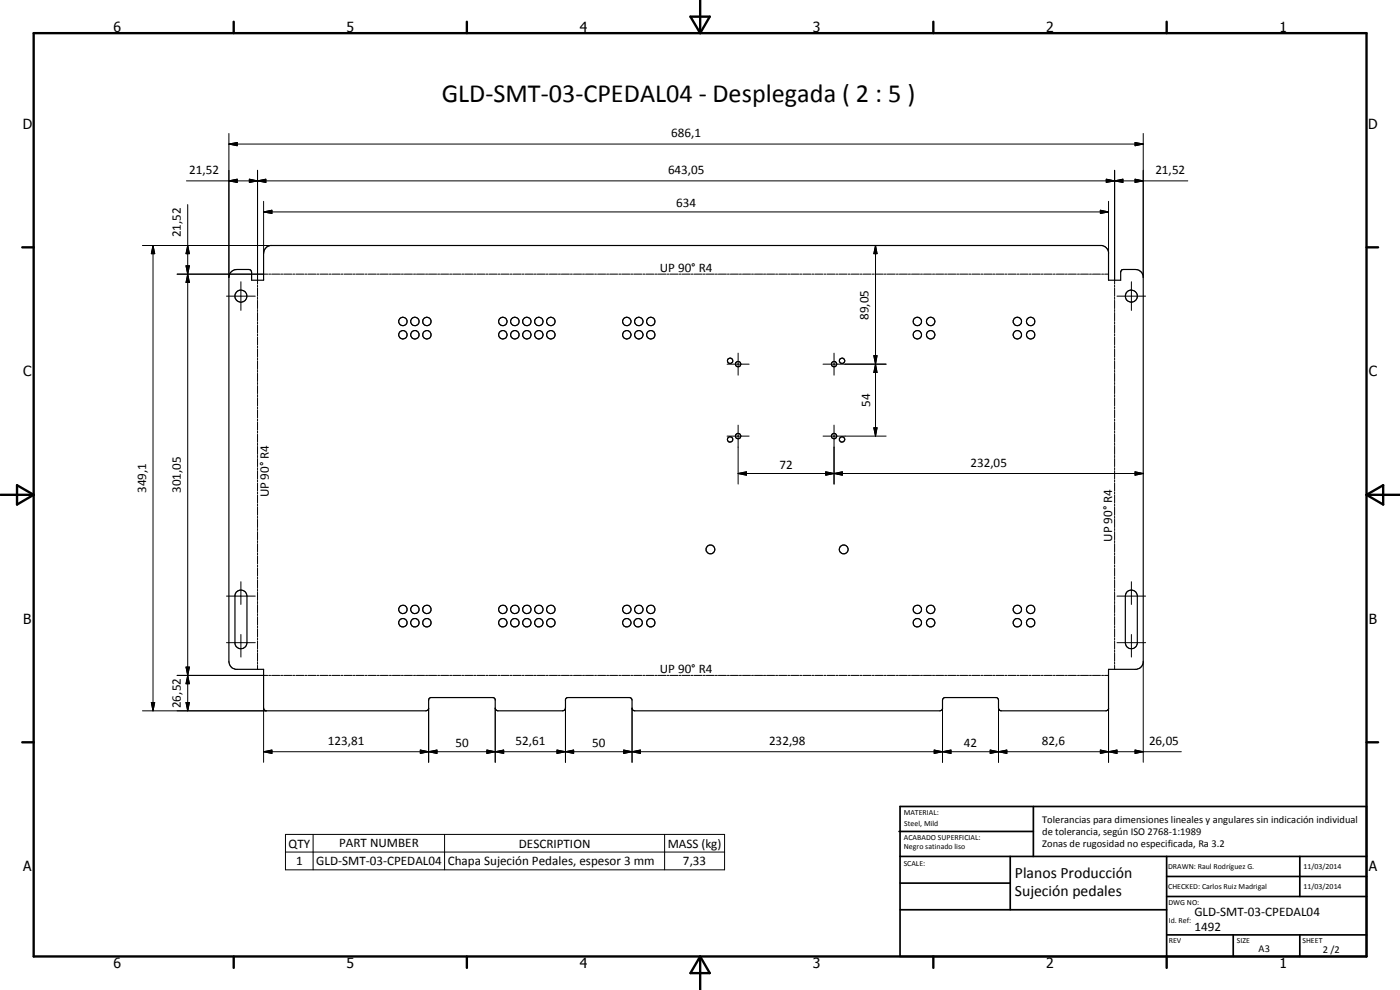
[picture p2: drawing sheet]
<svg xmlns="http://www.w3.org/2000/svg" width="420mm" height="297mm" viewBox="0 0 420 297" stroke-linecap="round" stroke-linejoin="round" font-family="sans-serif">
<g fill="none" stroke="#000" stroke-width=".35">
<path d="M69.4 81.5l.9-.6h.8h4l.4 .8v2.4h3.6v-8.1a2.44 2.44 0 0 1 2-2.3h249.6a2.43 2.43 0 0 1 2 1.9v8.5h3.6v-2.4l.4-.8h4.7a2.42 2.42 0 0 1 1.7 1.9v116l-.7 1.4-1.3 .6h-8.4v11.9l-.6 .5-31.6 .1-.5-.2-.3-.4v-2.6l-.6-.8h-15.6l-.4 .2-.2 .6v2.6l-.8 .6h-91.6l-.8-.6v-2.6l-.6-.8h-18.8l-.6 .5v2.9l-.8 .6h-19.5l-.7-.6-.1-2.9-.6-.5h-18.8l-.3 .2-.3 .6v2.8l-.8 .4h-47.9l-.6-.3-.2-.5v-11.7h-8.4a2.45 2.45 0 0 1-2-2.3v-115.3l.2-1zM70.9 177.7a1.84 1.84 0 0 1 2-.5 1.84 1.84 0 0 1 1.2 1.7v13.9a1.81 1.81 0 0 1-1.6 1.8 1.81 1.81 0 0 1-2-1.4v-14.6zM338.1 177.7a1.83 1.83 0 0 1 1.9-.6 1.83 1.83 0 0 1 1.3 1.5v14.6a1.82 1.82 0 0 1-1.9 1.4 1.82 1.82 0 0 1-1.7-1.8v-13.9z"/>
<circle cx="72.3" cy="88.8" r="1.81"/>
<circle cx="120.9" cy="96.5" r="1.26"/>
<circle cx="124.5" cy="96.4" r="1.26"/>
<circle cx="128.1" cy="96.5" r="1.26"/>
<circle cx="150.9" cy="96.5" r="1.25"/>
<circle cx="154.5" cy="96.4" r="1.28"/>
<circle cx="158.1" cy="96.5" r="1.26"/>
<circle cx="161.7" cy="96.5" r="1.26"/>
<circle cx="165.3" cy="96.4" r="1.28"/>
<circle cx="188.1" cy="96.4" r="1.26"/>
<circle cx="191.7" cy="96.4" r="1.26"/>
<circle cx="195.3" cy="96.5" r="1.25"/>
<circle cx="275.3" cy="96.5" r="1.26"/>
<circle cx="279.3" cy="96.5" r="1.25"/>
<circle cx="305.3" cy="96.5" r="1.25"/>
<circle cx="309.3" cy="96.5" r="1.25"/>
<circle cx="339.5" cy="88.8" r="1.81"/>
<circle cx="120.9" cy="100.4" r="1.26"/>
<circle cx="124.5" cy="100.4" r="1.26"/>
<circle cx="128.1" cy="100.4" r="1.26"/>
<circle cx="150.9" cy="100.4" r="1.25"/>
<circle cx="154.5" cy="100.5" r="1.28"/>
<circle cx="158.1" cy="100.4" r="1.26"/>
<circle cx="161.7" cy="100.4" r="1.26"/>
<circle cx="165.3" cy="100.5" r="1.28"/>
<circle cx="188.1" cy="100.5" r="1.27"/>
<circle cx="191.7" cy="100.5" r="1.27"/>
<circle cx="195.3" cy="100.4" r="1.25"/>
<circle cx="219.1" cy="108.2" r=".8"/>
<circle cx="221.5" cy="109.3" r=".81"/>
<circle cx="250.3" cy="109.3" r=".81"/>
<circle cx="252.7" cy="108.2" r=".8"/>
<circle cx="275.3" cy="100.4" r="1.26"/>
<circle cx="279.3" cy="100.4" r="1.25"/>
<circle cx="305.3" cy="100.4" r="1.26"/>
<circle cx="309.3" cy="100.5" r="1.24"/>
<circle cx="219.1" cy="131.8" r=".8"/>
<circle cx="221.5" cy="130.8" r=".82"/>
<circle cx="250.3" cy="130.9" r=".8"/>
<circle cx="252.7" cy="131.8" r=".81"/>
<circle cx="213.2" cy="164.8" r="1.32"/>
<circle cx="253.2" cy="164.9" r="1.32"/>
<circle cx="120.9" cy="186.9" r="1.27"/>
<circle cx="120.9" cy="182.9" r="1.26"/>
<circle cx="124.5" cy="186.9" r="1.27"/>
<circle cx="124.5" cy="182.9" r="1.26"/>
<circle cx="128.1" cy="186.9" r="1.27"/>
<circle cx="128.1" cy="182.9" r="1.26"/>
<circle cx="150.9" cy="186.9" r="1.26"/>
<circle cx="150.9" cy="182.9" r="1.25"/>
<circle cx="154.5" cy="186.9" r="1.28"/>
<circle cx="154.5" cy="182.9" r="1.27"/>
<circle cx="158.1" cy="186.9" r="1.27"/>
<circle cx="158.1" cy="182.9" r="1.26"/>
<circle cx="161.7" cy="186.9" r="1.27"/>
<circle cx="161.7" cy="182.9" r="1.26"/>
<circle cx="165.3" cy="182.9" r="1.27"/>
<circle cx="165.3" cy="186.9" r="1.27"/>
<circle cx="188.1" cy="186.8" r="1.25"/>
<circle cx="188.1" cy="182.9" r="1.25"/>
<circle cx="191.5" cy="186.9" r="1.27"/>
<circle cx="191.7" cy="182.9" r="1.26"/>
<circle cx="195.3" cy="186.9" r="1.26"/>
<circle cx="195.3" cy="182.9" r="1.25"/>
<circle cx="275.3" cy="186.9" r="1.27"/>
<circle cx="275.3" cy="182.9" r="1.26"/>
<circle cx="279.3" cy="182.8" r="1.27"/>
<circle cx="279.3" cy="186.9" r="1.26"/>
<circle cx="305.3" cy="186.8" r="1.26"/>
<circle cx="305.3" cy="182.8" r="1.26"/>
<circle cx="309.3" cy="186.9" r="1.25"/>
<circle cx="309.3" cy="182.8" r="1.24"/>
</g>
<g fill="none" stroke="#000" stroke-width=".3">
<path d="M56 54.3h300.5M68.7 54.3l2.5-.5v.9zM68.7 43.2l2.5-.4v.9zM68.7 40v43.2M68.7 43.2h274.4M74.8 53.8l2.5 .5-2.5 .4zM77.3 54.3l2.5-.5v.9zM77.3 51.1v34.2M332 53.8l2.5 .5-2.5 .4zM334.5 54.3l2.5-.5v.9zM334.5 51.1v34.2M340.6 53.8l2.5 .5-2.5 .4z"/>
<path d="M340.6 42.8l2.5 .4-2.5 .5zM343.1 40v43.2M42.7 73.7h38.8M45.9 73.7l.5 2.4h-1zM45.9 73.7v139.6M55.8 79.8h1l-.5 2.5zM55.8 79.8l1 5h-1l1-5zM56.3 73.7l.5 2.4h-1zM56.3 61.4v151.9M79.1 63.6l2.5-.5v1zM79.1 63.6h253.6M79.1 60.4v15.6"/>
<path d="M262.8 73.7l.4 2.4h-1zM262.8 73.7v57.2M330.2 63.1l2.5 .5-2.5 .5zM332.7 60.4v15.6M53.2 82.3h27.1M56.3 82.3l.5 2.5h-1zM68 88.9h8.6M72.3 84.5v8.6M77.3 85.6v.6M77.3 86.5v2.4M77.3 89.2v.6M77.3 90.1v2.5"/>
<path d="M77.3 92.9v.6M77.3 93.8v2.4M77.3 96.5v.7M77.3 97.5v2.4M80.6 82.3h.6M81.5 82.3h2.4M84.2 82.3h.7M85.2 82.3h2.4M87.9 82.3h.6M88.8 82.3h2.4M91.5 82.3h.6M92.4 82.3h2.4"/>
<path d="M95.1 82.3h.6M96 82.3h2.5M98.8 82.3h.5M99.6 82.3h2.5M102.4 82.3h.5M103.3 82.3h2.4M106 82.3h.6M106.9 82.3h2.4M109.6 82.3h.6M110.5 82.3h2.4M113.2 82.3h.6M114.1 82.3h2.4"/>
<path d="M116.9 82.3h.6M117.8 82.3h2.4M120.5 82.3h.6M121.4 82.3h2.4M124.1 82.3h.6M125 82.3h2.4M127.7 82.3h.6M128.6 82.3h2.5M131.3 82.3h.6M132.2 82.3h2.5M134.9 82.3h.7M135.9 82.3h2.4"/>
<path d="M138.6 82.3h.6M139.5 82.3h2.4M142.2 82.3h.6M143.1 82.3h2.4M145.8 82.3h.7M146.8 82.3h2.4M149.5 82.3h.6M150.4 82.3h2.4M153.1 82.3h.6M154 82.3h2.4M156.7 82.3h.6M157.6 82.3h2.5"/>
<path d="M160.3 82.3h.6M161.2 82.3h2.4M163.9 82.3h.6M164.9 82.3h2.4M167.6 82.3h.6M168.5 82.3h2.4M171.2 82.3h.6M172.1 82.3h2.4M174.8 82.3h.6M175.7 82.3h2.4M178.5 82.3h.5M179.4 82.3h2.4"/>
<path d="M182.1 82.3h.6M183 82.3h2.4M185.7 82.3h.6M186.6 82.3h2.4M189.3 82.3h.6M190.2 82.3h2.4M192.9 82.3h.6M193.8 82.3h2.4M196.5 82.3h.7M197.4 82.3h2.5M200.2 82.3h.6M201.1 82.3h2.4"/>
<path d="M203.8 82.3h.6M204.7 82.3h2.4M207.4 82.3h.6M208.3 82.3h2.4M211 82.3h.7M212 82.3h2.4M214.7 82.3h.6M215.6 82.3h2.4M218.3 82.3h.6M219.2 82.3h2.4M221.9 82.3h.6M222.8 82.3h2.4"/>
<path d="M225.5 82.3h.6M226.4 82.3h2.5M229.1 82.3h.7M230.1 82.3h2.4M232.8 82.3h.6M233.7 82.3h2.4M236.4 82.3h.6M237.3 82.3h2.4M240 82.3h.6M240.9 82.3h2.5M243.7 82.3h.6M244.5 82.3h2.5"/>
<path d="M247.3 82.3h.6M248.2 82.3h2.4M250.9 82.3h.6M251.8 82.3h2.4M254.5 82.3h.6M255.4 82.3h2.4M258.1 82.3h.6M259 82.3h2.4M261.8 82.3h.6M262.7 82.3h2.4M265.4 82.3h.6M266.3 82.3h2.4"/>
<path d="M269 82.3h.6M269.9 82.3h2.4M272.6 82.3h.7M273.5 82.3h2.5M276.3 82.3h.5M277.1 82.3h2.5M279.9 82.3h.6M280.8 82.3h2.4M283.5 82.3h.6M284.4 82.3h2.4M287.1 82.3h.6M288 82.3h2.4"/>
<path d="M290.7 82.3h.7M291.7 82.3h2.4M294.4 82.3h.6M295.3 82.3h2.4M298 82.3h.6M298.9 82.3h2.4M301.6 82.3h.6M302.5 82.3h2.5M305.3 82.3h.5M306.1 82.3h2.5M308.9 82.3h.5M309.8 82.3h2.4"/>
<path d="M312.5 82.3h.6M313.4 82.3h2.4M316.1 82.3h.6M317 82.3h2.4M319.7 82.3h.6M320.6 82.3h2.4M323.4 82.3h.6M324.3 82.3h2.4M327 82.3h.6M327.9 82.3h2.4M330.6 82.3h.6M331.5 82.3h1.2"/>
<path d="M334.5 85.6v.6M334.5 86.5v2.4M334.5 89.2v.6M334.5 90.1v2.5M334.5 92.9v.6M334.5 93.8v2.4M334.5 96.5v.7M334.5 97.5v2.4M335.2 88.9h8.6M339.5 84.5v8.6M77.3 100.2v.6M77.3 101.1v2.4"/>
<path d="M77.3 103.8v.6M77.3 104.7v2.5M77.3 107.5v.6M77.3 108.4v2.4M77.3 111.1v.6M77.3 112v2.5M77.3 114.8v.6M77.3 115.7v2.4M77.3 118.4v.6M77.3 119.3v2.5M218.2 109.3h6.6M221.5 106v6.6"/>
<path d="M247 109.3h18.9M250.3 106v6.6M262.2 106.7h1l-.4 2.6zM262.8 109.3l.4 2.5h-1zM334.5 100.2v.6M334.5 101.1v2.4M334.5 103.8v.6M334.5 104.7v2.5M334.5 107.5v.6M334.5 108.4v2.4M334.5 111.1v.6M334.5 112v2.5"/>
<path d="M334.5 114.8v.6M334.5 115.7v2.4M334.5 118.4v.6M334.5 119.3v2.5M77.3 122.1v.6M77.3 123v2.4M77.3 125.7v.6M77.3 126.6v2.5M77.3 129.4v.6M77.3 130.3v2.4M77.3 133v.6M77.3 133.9v2.5"/>
<path d="M77.3 136.7v.6M77.3 137.6v2.4M218.2 130.9h6.6M221.5 127.6v17.6M247 130.9h18.9M250.3 127.6v17.6M262.2 128.4h1l-.4 2.5zM334.5 122.1v.6M334.5 123v2.4M334.5 125.7v.6M334.5 126.6v2.5M334.5 129.4v.6"/>
<path d="M334.5 130.3v2.4M334.5 133v.6M334.5 133.9v2.5M334.5 136.7v.6M334.5 137.6v2.4M77.3 140.3v.6M77.3 141.2v2.5M77.3 144v.6M77.3 144.9v2.4M77.3 147.6v.6M77.3 148.5v2.5M77.3 151.3v.6"/>
<path d="M77.3 152.2v2.4M77.3 154.9v.6M77.3 155.8v2.5M77.3 158.6v.6M77.3 159.5v2.4M221.5 142.1l2.5-.5v1zM221.5 142.1h121.6M247.8 141.6l2.5 .5-2.5 .5zM247.8 141.6l5 1v-1l-5 1zM250.3 142.1l2.5-.5v1zM334.5 140.3v.6M334.5 141.2v2.5"/>
<path d="M334.5 144v.6M334.5 144.9v2.4M334.5 147.6v.6M334.5 148.5v2.5M334.5 151.3v.6M334.5 152.2v2.4M334.5 154.9v.6M334.5 155.8v2.5M334.5 158.6v.6M334.5 159.5v2.4M340.6 141.6l2.5 .5-2.5 .5zM68 178.9h8.6"/>
<path d="M72.3 174.5v6.9M77.3 162.2v.6M77.3 163.1v2.5M77.3 165.9v.6M77.3 166.8v2.4M77.3 169.5v.6M77.3 170.4v2.4M77.3 173.1v.7M77.3 174.1v2.4M77.3 176.8v.6M77.3 177.7v2.5M334.5 162.2v.6"/>
<path d="M334.5 163.1v2.5M334.5 165.9v.6M334.5 166.8v2.4M334.5 169.5v.6M334.5 170.4v2.4M334.5 173.1v.7M334.5 174.1v2.4M334.5 176.8v.6M334.5 177.7v2.5M335.2 178.9h8.6M339.5 174.5v6.9M68 192.8h8.6"/>
<path d="M72.3 190.4v6.7M77.3 180.5v.6M77.3 181.4v2.4M77.3 184.1v.6M77.3 185v2.5M77.3 187.7v.7M77.3 188.7v2.4M77.3 191.4v.6M77.3 192.3v2.5M77.3 195.1v.6M77.3 196v2.4M77.3 198.7v.6"/>
<path d="M77.3 199.6v1.2M334.5 180.5v.6M334.5 181.4v2.4M334.5 184.1v.6M334.5 185v2.5M334.5 187.7v.7M334.5 188.7v2.4M334.5 191.4v.6M334.5 192.3v2.5M334.5 195.1v.6M334.5 196v2.4M334.5 198.7v.6"/>
<path d="M334.5 199.6v1.2M335.2 192.8h8.6M339.5 190.4v6.7M343.1 198.5v30.2M42.7 213.3h37.2M45.4 210.8h1l-.5 2.5zM53.2 202.6h27.1M55.8 200.2h1l-.5 2.4zM55.8 210.8h1l-.5 2.5zM55.8 200.2l1 4.9h-1l1-4.9zM56.3 202.6l.5 2.5h-1zM79.1 212.5v16.2"/>
<path d="M80.6 202.6h.6M81.5 202.6h2.4M84.2 202.6h.7M85.2 202.6h2.4M87.9 202.6h.6M88.8 202.6h2.4M91.5 202.6h.6M92.4 202.6h2.4M95.1 202.6h.6M96 202.6h2.5M98.8 202.6h.5M99.6 202.6h2.5"/>
<path d="M102.4 202.6h.5M103.3 202.6h2.4M106 202.6h.6M106.9 202.6h2.4M109.6 202.6h.6M110.5 202.6h2.4M113.2 202.6h.6M114.1 202.6h2.4M116.9 202.6h.6M117.8 202.6h2.4M120.5 202.6h.6M121.4 202.6h2.4"/>
<path d="M124.1 202.6h.6M125 202.6h2.4M127.7 202.6h.6M128.6 202.6h2.5M128.6 212.5v16.2M131.3 202.6h.6M132.2 202.6h2.5M134.9 202.6h.7M135.9 202.6h2.4M138.6 202.6h.6M139.5 202.6h2.4M142.2 202.6h.6"/>
<path d="M143.1 202.6h2.4M145.8 202.6h.7M146.8 202.6h2.4M148.6 212.5v16.2M149.5 202.6h.6M150.4 202.6h2.4M153.1 202.6h.6M154 202.6h2.4M156.7 202.6h.6M157.6 202.6h2.5M160.3 202.6h.6M161.2 202.6h2.4"/>
<path d="M163.9 202.6h.6M164.9 202.6h2.4M167.6 202.6h.6M168.5 202.6h2.4M169.7 212.5v16.2M171.2 202.6h.6M172.1 202.6h2.4M174.8 202.6h.6M175.7 202.6h2.4M178.5 202.6h.5M179.4 202.6h2.4M182.1 202.6h.6"/>
<path d="M183 202.6h2.4M185.7 202.6h.6M186.6 202.6h2.4M189.3 202.6h.6M189.7 212.5v16.2M190.2 202.6h2.4M192.9 202.6h.6M193.8 202.6h2.4M196.5 202.6h.7M197.4 202.6h2.5M200.2 202.6h.6M201.1 202.6h2.4"/>
<path d="M203.8 202.6h.6M204.7 202.6h2.4M207.4 202.6h.6M208.3 202.6h2.4M211 202.6h.7M212 202.6h2.4M214.7 202.6h.6M215.6 202.6h2.4M218.3 202.6h.6M219.2 202.6h2.4M221.9 202.6h.6M222.8 202.6h2.4"/>
<path d="M225.5 202.6h.6M226.4 202.6h2.5M229.1 202.6h.7M230.1 202.6h2.4M232.8 202.6h.6M233.7 202.6h2.4M236.4 202.6h.6M237.3 202.6h2.4M240 202.6h.6M240.9 202.6h2.5M243.7 202.6h.6M244.5 202.6h2.5"/>
<path d="M247.3 202.6h.6M248.2 202.6h2.4M250.9 202.6h.6M251.8 202.6h2.4M254.5 202.6h.6M255.4 202.6h2.4M258.1 202.6h.6M259 202.6h2.4M261.8 202.6h.6M262.7 202.6h2.4M265.4 202.6h.6M266.3 202.6h2.4"/>
<path d="M269 202.6h.6M269.9 202.6h2.4M272.6 202.6h.7M273.5 202.6h2.5M276.3 202.6h.5M277.1 202.6h2.5M279.9 202.6h.6M280.8 202.6h2.4M282.9 212.5v16.2M283.5 202.6h.6M284.4 202.6h2.4M287.1 202.6h.6"/>
<path d="M288 202.6h2.4M290.7 202.6h.7M291.7 202.6h2.4M294.4 202.6h.6M295.3 202.6h2.4M298 202.6h.6M298.9 202.6h2.4M299.7 212.5v16.2M301.6 202.6h.6M302.5 202.6h2.5M305.3 202.6h.5M306.1 202.6h2.5"/>
<path d="M308.9 202.6h.5M309.8 202.6h2.4M312.5 202.6h.6M313.4 202.6h2.4M316.1 202.6h.6M317 202.6h2.4M319.7 202.6h.6M320.6 202.6h2.4M323.4 202.6h.6M324.3 202.6h2.4M327 202.6h.6M327.9 202.6h2.4"/>
<path d="M330.6 202.6h.6M331.5 202.6h1.2M332.7 212.5v16.2M79.1 225.6l2.5-.6v1.1zM79.1 225.6h275.4M126.1 225l2.5 .6-2.5 .5zM126.1 225l5 1.1v-1.1l-5 1.1zM128.6 225.6l2.5-.6v1.1zM146.1 225l2.5 .6-2.5 .5zM148.6 225.6l2.6-.6v1.1zM167.2 225l2.5 .6-2.5 .5zM169.7 225.6l2.5-.6v1.1z"/>
<path d="M187.2 225l2.5 .6-2.5 .5zM187.2 225l5 1.1v-1.1l-5 1.1zM189.7 225.6l2.5-.6v1.1zM280.4 225l2.5 .6-2.5 .5zM282.9 225.6l2.5-.6v1.1zM297.2 225l2.5 .6-2.5 .5zM297.2 225l5 1.1v-1.1l-5 1.1zM299.7 225.6l2.5-.6v1.1zM330.2 225l2.5 .6-2.5 .5zM332.7 225.6l2.5-.6v1.1zM340.6 225l2.5 .6-2.5 .5zM85.7 250.4h131.8v10.6h-131.8z"/>
<path d="M85.7 255.7h131.8M94 250.4v10.6M133.4 250.4v10.6M199.5 250.4v10.6"/>
</g>
<g fill="none" stroke="#000" stroke-width=".71">
<path d="M10.1 9.9h400v277.1h-400zM70.1 6.5v3.4M140.1 6.5v3.4M207.2 5h5.8l-2.9 4.9zM210.1 0v9.9M280.1 6.5v3.4M350.1 6.5v3.4M6.7 74.2h3.4M410.1 74.2h3.5M.1 148.5h10M5.1 145.6l5 2.9-5 2.9zM410.1 148.5h10"/>
<path d="M410.1 148.5l5-2.9v5.8zM6.7 222.7h3.4M410.1 222.7h3.5M70.1 287v3.4M140.1 287v3.4M210.1 287v10M210.1 287l2.9 5h-5.8zM280.1 287v3.4M350.1 287v3.4"/>
</g>
<g fill="none" stroke="#000" stroke-width=".51">
<path d="M269.8 249.5h40.3M270.1 242h140v45h-140zM270.1 257h140M303.2 257v16M310.1 242v15M350.1 257v30M390.1 257v12M270.1 265h33.1M270.1 273h80M350.1 269h60M350.1 263h60M350.1 280.5h60"/>
<path d="M370.1 280.5v6.5M390.1 280.5v6.5"/>
</g>
<g fill="#000">
<path d="M68.7 54.3l2.5-.5v.9zM68.7 43.2l2.5-.4v.9zM74.8 53.8l2.5 .5-2.5 .4zM77.3 54.3l2.5-.5v.9zM332 53.8l2.5 .5-2.5 .4zM334.5 54.3l2.5-.5v.9zM340.6 53.8l2.5 .5-2.5 .4zM340.6 42.8l2.5 .4-2.5 .5zM45.9 73.7l.5 2.4h-1zM55.8 79.8h1l-.5 2.5zM56.3 73.7l.5 2.4h-1zM79.1 63.6l2.5-.5v1z"/>
<path d="M262.8 73.7l.4 2.4h-1zM330.2 63.1l2.5 .5-2.5 .5zM56.3 82.3l.5 2.5h-1zM262.2 106.7h1l-.4 2.6zM262.8 109.3l.4 2.5h-1zM262.2 128.4h1l-.4 2.5zM221.5 142.1l2.5-.5v1zM247.8 141.6l2.5 .5-2.5 .5zM250.3 142.1l2.5-.5v1zM340.6 141.6l2.5 .5-2.5 .5zM45.4 210.8h1l-.5 2.5zM55.8 200.2h1l-.5 2.4z"/>
<path d="M55.8 210.8h1l-.5 2.5zM56.3 202.6l.5 2.5h-1zM79.1 225.6l2.5-.6v1.1zM126.1 225l2.5 .6-2.5 .5zM128.6 225.6l2.5-.6v1.1zM146.1 225l2.5 .6-2.5 .5zM148.6 225.6l2.6-.6v1.1zM167.2 225l2.5 .6-2.5 .5zM169.7 225.6l2.5-.6v1.1zM187.2 225l2.5 .6-2.5 .5zM189.7 225.6l2.5-.6v1.1zM280.4 225l2.5 .6-2.5 .5z"/>
<path d="M282.9 225.6l2.5-.6v1.1zM297.2 225l2.5 .6-2.5 .5zM299.7 225.6l2.5-.6v1.1zM330.2 225l2.5 .6-2.5 .5zM332.7 225.6l2.5-.6v1.1zM340.6 225l2.5 .6-2.5 .5z"/>
</g>
<text font-size="7.9" x="132.6" y="30.5">GLD-SMT-03-CPEDAL04 - Desplegada ( 2 : 5 )</text>
<g font-size="4.7">
<text x="304.6" y="263.5">Planos Producción</text>
<text x="304.6" y="268.9">Sujeción pedales</text>
</g>
<g font-size="4.2">
<text x="34" y="9.6">6</text>
<text x="104" y="9.6">5</text>
<text x="174" y="9.6">4</text>
<text x="244" y="9.6">3</text>
<text x="314" y="9.6">2</text>
<text x="384" y="9.6">1</text>
<text x="6.8" y="38.7">D</text>
<text x="410.6" y="38.7">D</text>
<text x="7" y="112.9">C</text>
<text x="410.8" y="112.9">C</text>
<text x="7" y="187.1">B</text>
<text x="410.8" y="187.1">B</text>
<text x="7" y="261.4">A</text>
<text x="410.8" y="261.4">A</text>
<text x="34" y="290.4">6</text>
<text x="104" y="290.4">5</text>
<text x="174" y="290.4">4</text>
<text x="244" y="290.4">3</text>
<text x="314" y="290.4">2</text>
<text x="384" y="290.4">1</text>
</g>
<g font-size="3.9">
<text x="201.5" y="41.2">686,1</text>
<text x="56.8" y="52.2">21,52</text>
<text x="200.5" y="52.2">643,05</text>
<text x="346.7" y="52.2">21,52</text>
<text x="202.9" y="62.1">634</text>
<text x="54.3" y="71.2" transform="rotate(-90 54.3 71.2)">21,52</text>
<text x="198.1" y="81.5">UP 90° R4</text>
<text x="260.7" y="96" transform="rotate(-90 260.7 96)">89,05</text>
<text x="261.2" y="122.1" transform="rotate(-90 261.2 122.1)">54</text>
<text x="233.9" y="140.6">72</text>
<text x="291.2" y="140">232,05</text>
<text x="43.9" y="148" transform="rotate(-90 43.9 148)">349,1</text>
<text x="54.3" y="148" transform="rotate(-90 54.3 148)">301,05</text>
<text x="80.7" y="149.3" transform="rotate(-90 80.7 149.3)">UP 90° R4</text>
<text x="333.7" y="162.6" transform="rotate(-90 333.7 162.6)">UP 90° R4</text>
<text x="198.1" y="201.8">UP 90° R4</text>
<text x="54.3" y="212.5" transform="rotate(-90 54.3 212.5)">26,52</text>
<text x="98.4" y="223.4">123,81</text>
<text x="136.7" y="224">50</text>
<text x="154.7" y="223.4">52,61</text>
<text x="177.7" y="224">50</text>
<text x="230.8" y="223.4">232,98</text>
<text x="289.3" y="224">42</text>
<text x="312.7" y="223.4">82,6</text>
<text x="344.8" y="223.4">26,05</text>
<text x="86.6" y="254.3">QTY</text>
<text x="101.8" y="254.3">PART NUMBER</text>
<text x="155.7" y="254.3">DESCRIPTION</text>
<text x="200.4" y="254.4">MASS (kg)</text>
<text x="88.8" y="259.6">1</text>
<text x="94.9" y="259.6">GLD-SMT-03-CPEDAL04</text>
<text x="134.4" y="259.7">Chapa Sujeción Pedales, espesor 3 mm</text>
<text x="205" y="259.6">7,33</text>
<text x="358.5" y="275">GLD-SMT-03-CPEDAL04</text>
<text x="358.5" y="279.4">1492</text>
</g>
<g font-size="3.1">
<text x="312.7" y="246.8">Tolerancias para dimensiones lineales y angulares sin indicación individual</text>
<text x="312.7" y="250.4">de tolerancia, según ISO 2768-1:1989</text>
<text x="312.7" y="254">Zonas de rugosidad no especificada, Ra 3.2</text>
<text x="377.7" y="285.6">A3</text>
<text x="397" y="285.9">2 /2</text>
</g>
<g font-size="2.4">
<text x="271.2" y="244.4">MATERIAL:</text>
<text x="271.3" y="252">ACABADO SUPERFICIAL:</text>
<text x="271.4" y="247.9">Steel, Mild</text>
<text x="271.3" y="254.6">Negro satinado liso</text>
<text x="271.2" y="259.7">SCALE:</text>
<text x="350.6" y="260.8">DRAWN: Raul Rodríguez G.</text>
<text x="391.2" y="260.6">11/03/2014</text>
<text x="350.6" y="266.9">CHECKED: Carlos Ruiz Madrigal</text>
<text x="391.2" y="266.7">11/03/2014</text>
<text x="350.6" y="271.4">DWG NO:</text>
<text x="350.8" y="276.9">Id. Ref:</text>
<text x="350.8" y="282.8">REV</text>
<text x="371.2" y="282.9">SIZE</text>
<text x="390.9" y="282.9">SHEET</text>
</g>
</svg>
